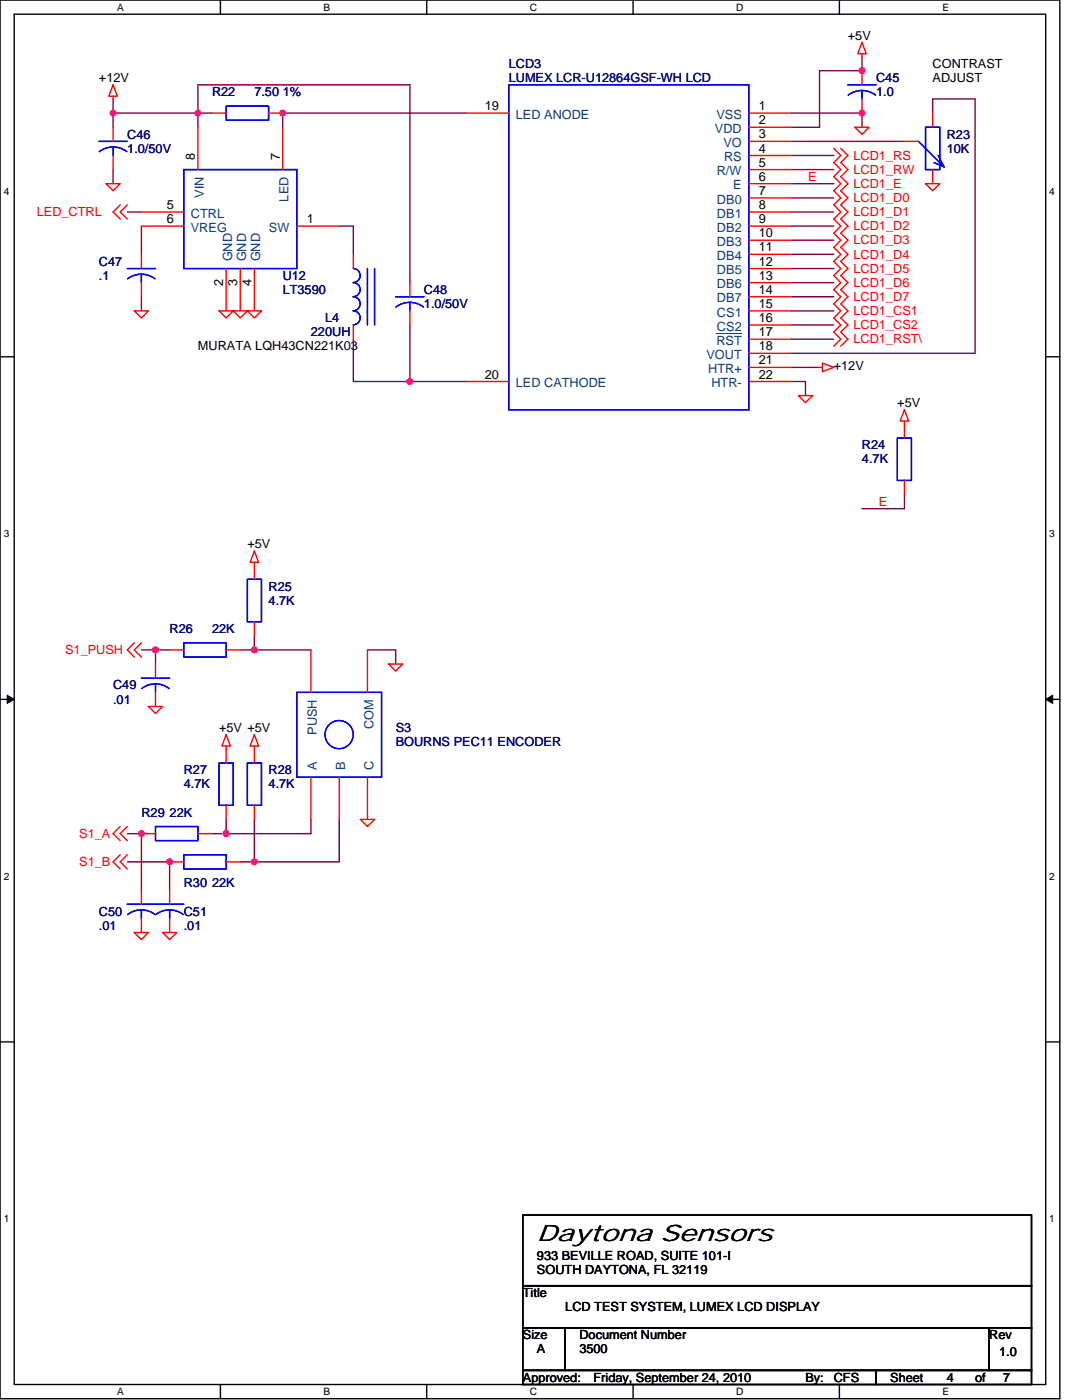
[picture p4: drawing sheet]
<svg xmlns="http://www.w3.org/2000/svg" width="216mm" height="279mm" viewBox="0 0 216 279" stroke-linecap="round" stroke-linejoin="round" font-family="sans-serif">
<path d="M0 0h211.5v279.1h-211.5zM2.8 2.8h205.9v273.5h-205.9z" fill="none" stroke="#000" stroke-width=".28"/>
<g fill="#fff">
<path d="M23.4 .3h1.4v2.3h-1.4z"/>
<path d="M23.4 276.6h1.4v2.3h-1.4z"/>
</g>
<path d="M44 0v2.8M44 276.3v2.8" fill="none" stroke="#000" stroke-width=".28"/>
<g fill="#fff">
<path d="M64.6 .3h1.3v2.3h-1.3z"/>
<path d="M64.6 276.6h1.3v2.3h-1.3z"/>
</g>
<path d="M85.2 0v2.8M85.2 276.3v2.8" fill="none" stroke="#000" stroke-width=".28"/>
<g fill="#fff">
<path d="M105.7 .3h1.5v2.3h-1.5z"/>
<path d="M105.7 276.6h1.5v2.3h-1.5z"/>
</g>
<path d="M126.3 0v2.8M126.3 276.3v2.8" fill="none" stroke="#000" stroke-width=".28"/>
<g fill="#fff">
<path d="M146.9 .3h1.5v2.3h-1.5z"/>
<path d="M146.9 276.6h1.5v2.3h-1.5z"/>
</g>
<path d="M167.5 0v2.8M167.5 276.3v2.8" fill="none" stroke="#000" stroke-width=".28"/>
<g fill="#fff">
<path d="M188.1 .3h1.3v2.3h-1.3z"/>
<path d="M188.1 276.6h1.3v2.3h-1.3z"/>
<path d="M.7 37h1.2v2.3h-1.2z"/>
<path d="M209.4 37h1.1v2.3h-1.1z"/>
<path d="M.7 105.4h1.2v2.3h-1.2z"/>
<path d="M209.4 105.4h1.1v2.3h-1.1z"/>
</g>
<path d="M0 71.2h2.8M208.7 71.2h2.8" fill="none" stroke="#000" stroke-width=".28"/>
<g fill="#fff">
<path d="M.7 173.8h1.2v2.2h-1.2z"/>
<path d="M209.4 173.8h1.1v2.2h-1.1z"/>
</g>
<path d="M0 139.6h2.8M208.7 139.6h2.8" fill="none" stroke="#000" stroke-width=".28"/>
<path d="M1.4 138.7l1.4 .9-1.4 .8zM208.7 139.6l1.4-.9v1.7z" fill="#000" stroke="#000" stroke-width=".2"/>
<g fill="#fff">
<path d="M.7 242.1h1.2v2.3h-1.2z"/>
<path d="M209.4 242.1h1.1v2.3h-1.1z"/>
</g>
<path d="M0 207.9h2.8M208.7 207.9h2.8M104.3 242.5h101.5v14.1h-101.5zM104.3 256.6h101.5v8.4h-101.5zM104.3 265h8.5v8.5h-8.5zM104.3 273.5h70.5v2.8h-70.5zM112.8 265h84.6v8.5h-84.6zM174.8 273.5h31v2.8h-31zM197.4 265h8.4v8.5h-8.4z" fill="none" stroke="#000" stroke-width=".28"/>
<g fill="none" stroke="#800040" stroke-width=".28">
<path d="M22.6 19.7v2.9M172 11.3v2.8h-8.5v11.3h-5.6M22.6 33.8v2.9M22.6 22.6v2.8M22.6 22.6h16.9M39.5 22.6v2.8M39.5 22.6v-5.7h42.3v39.5M39.5 22.6h2.8M93 22.6h-36.6v2.8M157.9 22.6h14.1v2.8M157.9 28.2h22.6M157.9 31h8.5"/>
<path d="M157.9 33.8h8.5M157.9 36.7h8.5M157.9 39.5h8.5M186.1 22.6v-2.9h8.5v50.8h-36.7M25.4 42.3h2.8M28.2 59.2v2.8M28.2 45.1v5.7M67.7 45.1h2.8v5.7M157.9 42.3h8.5M157.9 45.1h8.5M157.9 47.9h8.5M157.9 50.8h8.5"/>
<path d="M157.9 53.6h8.5M157.9 56.4h8.5M157.9 59.2h8.5M70.5 67.7v8.4h11.3M81.8 64.9v11.2M81.8 76.1h11.2M157.9 62h8.5M157.9 64.9h8.5M157.9 67.7h8.5M157.9 76.1h2.8v2.9M157.9 73.3h5.6M180.5 98.7v2.8h-8.5"/>
<path d="M28.2 129.7h2.8M31 129.7v2.8M31 129.7h2.8M47.9 129.7h2.9M50.8 126.9v2.8M50.8 129.7h11.2M73.3 129.7h5.7v2.8M25.4 172h8.4v5.6M25.4 166.4h2.8v11.2M42.3 166.4h2.8M45.1 163.5v2.9M47.9 172h2.9"/>
<path d="M50.8 163.5v8.5M62 163.5v2.9h-16.9M67.7 163.5v8.5h-16.9"/>
</g>
<g fill="#f0f" stroke="#f0f" stroke-width=".28">
<circle cx="33.8" cy="172" r=".56"/>
<circle cx="50.7" cy="129.7" r=".56"/>
<circle cx="39.5" cy="22.6" r=".55"/>
<circle cx="31" cy="129.7" r=".57"/>
<circle cx="22.6" cy="22.6" r=".55"/>
<circle cx="81.8" cy="76.1" r=".55"/>
<circle cx="56.4" cy="22.6" r=".55"/>
<circle cx="172" cy="14.1" r=".56"/>
<circle cx="172" cy="22.6" r=".56"/>
<circle cx="28.2" cy="166.3" r=".55"/>
<circle cx="45.1" cy="166.3" r=".56"/>
<circle cx="50.7" cy="172" r=".56"/>
</g>
<g fill="none" stroke="#f00" stroke-width=".28">
<path d="M22.6 16.9l.8 2.3h-1.7zM22.6 19.2v.5M172 8.5l.8 2.2h-1.6zM172 10.7v.6M172 14.1v2.8M172 19.7v2.9M21.2 36.7h2.8l-1.4 1.4zM22.6 25.4v2.8M22.6 31v2.8M39.5 25.4v8.4M42.3 22.6h2.8M53.6 22.6h2.8"/>
<path d="M56.4 25.4v8.4M93 22.6h8.5M149.4 22.6h8.5M149.4 25.4h8.5M149.4 28.2h8.5M149.4 31h8.5M149.4 33.8h8.5M149.4 36.7h8.5M149.4 39.5h8.5M166.4 29.6l1.4 1.4-1.4 1.4 1.4 1.4-1.4 1.5 1.4 1.4-1.4 1.4 1.4 1.4-1.4 1.4 1.4 1.4-1.4 1.4 1.4 1.4-1.4 1.4 1.4 1.4-1.4 1.5 1.4 1.4-1.4 1.4 1.4 1.4-1.4 1.4 1.4 1.4-1.4 1.4 1.4 1.4-1.4 1.4 1.4 1.4-1.4 1.5 1.4 1.4-1.4 1.4 1.4 1.4-1.4 1.4M167.8 29.6l1.4 1.4-1.4 1.4 1.4 1.4-1.4 1.5 1.4 1.4-1.4 1.4 1.4 1.4-1.4 1.4 1.4 1.4-1.4 1.4 1.4 1.4-1.4 1.4 1.4 1.4-1.4 1.5 1.4 1.4-1.4 1.4 1.4 1.4-1.4 1.4 1.4 1.4-1.4 1.4 1.4 1.4-1.4 1.4 1.4 1.4-1.4 1.5 1.4 1.4-1.4 1.4 1.4 1.4-1.4 1.4M170.6 25.4h2.8l-1.4 1.4z"/>
<path d="M180.5 28.2h2.8M184.7 36.7h2.8l-1.4 1.4zM186.1 33.8v2.9M186.1 22.6v2.8M24 40.9l-1.4 1.4 1.4 1.4M25.4 40.9l-1.4 1.4 1.4 1.4M28.2 42.3h8.5M28.2 45.1h8.5M28.2 50.8v2.8M28.2 56.4v2.8M45.1 53.6v8.4M47.9 53.6v8.4"/>
<path d="M50.8 53.6v8.4M59.2 45.1h8.5M70.5 50.8v2.8M81.8 56.4v2.8M149.4 42.3h8.5M149.4 45.1h8.5M149.4 47.9h8.5M149.4 50.8h8.5M149.4 53.6h8.5M149.4 56.4h8.5M149.4 59.2h8.5M26.8 62h2.8l-1.4 1.5z"/>
<path d="M43.7 62h2.8l-1.4 1.5zM46.5 62h2.9l-1.5 1.5zM49.4 62h2.8l-1.4 1.5zM70.5 64.9v2.8M81.8 62v2.9M93 76.1h8.5M149.4 62h8.5M149.4 64.9h8.5M149.4 67.7h8.5M149.4 70.5h8.5M149.4 73.3h8.5M149.4 76.1h8.5"/>
<path d="M159.3 79h2.8l-1.4 1.4zM163.5 73.3h.6M164.1 72.5l2.3 .8-2.3 .9zM180.5 81.8l.8 2.2h-1.7zM180.5 84v3.4M180.5 95.9v2.8M50.8 110l.8 2.2h-1.7zM50.8 112.2v3.4M26.8 128.3l-1.4 1.4 1.4 1.4M28.2 128.3l-1.4 1.4 1.4 1.4M31 132.5v2.8M31 138.2v2.8"/>
<path d="M33.8 129.7h2.9M45.1 129.7h2.8M50.8 124.1v2.8M62 129.7v8.5M73.3 129.7v8.5M77.6 132.5h2.8l-1.4 1.4zM29.6 141h2.8l-1.4 1.4zM45.1 146.6l.9 2.3h-1.7zM45.1 148.9v3.4M50.8 146.6l.8 2.3h-1.7zM50.8 148.9v3.4M62 155.1v8.4"/>
<path d="M67.7 155.1v8.4M73.3 155.1v8.4M24 170.6l-1.4 1.4 1.4 1.4M24 165l-1.4 1.4 1.4 1.4M25.4 170.6l-1.4 1.4 1.4 1.4M25.4 165l-1.4 1.4 1.4 1.4M28.2 166.4h2.8M28.2 177.6v2.9M33.8 172h2.9M33.8 177.6v2.9M39.5 166.4h2.8M45.1 172h2.8"/>
<path d="M45.1 160.7v2.8M50.8 160.7v2.8M71.9 163.5h2.8l-1.4 1.5zM26.8 186.1h2.8l-1.4 1.4zM28.2 183.3v2.8M32.4 186.1h2.9l-1.5 1.4zM33.8 183.3v2.8"/>
</g>
<g fill="none" stroke="#00f" stroke-width=".28">
<path d="M101.5 16.9h47.9v64.9h-47.9zM169.2 16.9h5.6M169.2 19a4.5 4.5 0 0 1 5.5 0M172 18.1v1.6M19.7 28.2h5.7M19.8 30.3l1.3-.7 1.4-.3 1.5 .3 1.3 .7M22.6 29.3v1.7M36.7 33.8h22.5v19.8h-22.5zM45.1 21.2h8.5v2.8h-8.5zM183.3 28.2l5.1 5.1M184.7 25.4h2.8v8.4h-2.8zM186.4 32.4l2 .9"/>
<path d="M187.2 31l1.2 2.3M25.4 53.6h5.6M25.5 55.6a4.5 4.5 0 0 1 5.4 0M28.2 54.7v1.7M70.5 53.6a1.4 1.4 0 0 1 1.4 1.4 1.42 1.42 0 0 1-1.4 1.4M70.5 56.4a1.4 1.4 0 0 1 1.4 1.4 1.42 1.42 0 0 1-1.4 1.4 1.43 1.43 0 0 1 1.4 1.4 1.44 1.44 0 0 1-1.4 1.4M73.3 53.6v11.3M74.7 53.6v11.3M79 59.2h5.6M70.5 62a1.4 1.4 0 0 1 1.4 1.5v-.1a1.44 1.44 0 0 1-1.4 1.4M79 61.3l1.3-.7 1.5-.3 1.4 .3 1.3 .7M81.8 60.3v1.7"/>
<path d="M179 87.4h2.9v8.5h-2.9zM49.4 115.6h2.8v8.5h-2.8zM28.2 135.3h5.6M28.3 137.4a4.5 4.5 0 0 1 5.4 0M31 136.5v1.7M36.7 128.3h8.4v2.8h-8.4zM59.2 138.2h16.9v16.9h-16.9zM43.7 152.3h2.8v8.4h-2.8zM49.4 152.3h2.8v8.4h-2.8zM31 165h8.5v2.8h-8.5zM36.7 170.6h8.4v2.8h-8.4zM25.4 180.5h11.3"/>
<path d="M25.5 182.5a4.5 4.5 0 0 1 5.4 0M28.2 181.6v1.7M31.1 182.5a4.5 4.5 0 0 1 5.5 0M33.8 181.6v1.7"/>
<circle cx="67.7" cy="146.6" r="2.81"/>
</g>
<path d="M142.9 66.6h5.1" fill="none" stroke="#004080" stroke-width=".2"/>
<text font-size="4.8" x="107.1" y="247.7">Daytona Sensors</text>
<g font-size="2.5">
<text x="169.2" y="7.9">+5V</text>
<text x="19.7" y="16.4">+12V</text>
<text x="186.1" y="13.5">CONTRAST</text>
<text x="186.1" y="16.4">ADJUST</text>
<text x="96.7" y="22">19</text>
<text x="151.4" y="22">1</text>
<text x="151.4" y="24.8">2</text>
<text x="151.4" y="27.6">3</text>
<text x="38.9" y="31.9" transform="rotate(-90 38.9 31.9)">8</text>
<text x="55.8" y="31.9" transform="rotate(-90 55.8 31.9)">7</text>
<text x="151.4" y="30.4">4</text>
<text x="151.4" y="33.3">5</text>
<text x="33.3" y="41.7">5</text>
<text x="151.4" y="36.1">6</text>
<text x="151.4" y="38.9">7</text>
<text x="151.4" y="41.7">8</text>
<text x="33.3" y="44.5">6</text>
<text x="61.2" y="44.5">1</text>
<text x="151.4" y="44.5">9</text>
<text x="151.4" y="47.3">10</text>
<text x="151.4" y="50.2">11</text>
<text x="151.4" y="53">12</text>
<text x="44.5" y="57" transform="rotate(-90 44.5 57)">2</text>
<text x="47.3" y="57" transform="rotate(-90 47.3 57)">3</text>
<text x="50.2" y="57" transform="rotate(-90 50.2 57)">4</text>
<text x="151.4" y="55.8">13</text>
<text x="151.4" y="58.6">14</text>
<text x="151.4" y="61.4">15</text>
<text x="151.4" y="64.3">16</text>
<text x="39.5" y="69.9">MURATA LQH43CN221K03</text>
<text x="151.4" y="69.9">18</text>
<text x="151.4" y="67.1">17</text>
<text x="96.7" y="75.5">20</text>
<text x="151.4" y="75.5">22</text>
<text x="151.4" y="72.7">21</text>
<text x="166.4" y="73.9">+12V</text>
<text x="179" y="81.2">+5V</text>
<text x="49.4" y="109.4">+5V</text>
<text x="43.7" y="146">+5V +5V</text>
<text x="107.1" y="251.5">933 BEVILLE ROAD, SUITE 101-I</text>
<text x="107.1" y="254.3">SOUTH DAYTONA, FL 32119</text>
<text x="104.3" y="258.8">Title</text>
<text x="112.8" y="261.6">LCD TEST SYSTEM, LUMEX LCD DISPLAY</text>
<text x="104.3" y="267.3">Size</text>
<text x="115.6" y="267.3">Document Number</text>
<text x="197.4" y="267.3">Rev</text>
<text x="104.3" y="275.7">Approved:</text>
<text x="107.1" y="270.1">A</text>
<text x="115.6" y="270.1">3500</text>
<text x="118.4" y="275.7">Friday, September 24, 2010</text>
<text x="160.7" y="275.7">By:</text>
<text x="166.4" y="275.7">CFS</text>
<text x="177.6" y="275.7">Sheet</text>
<text x="188.9" y="275.7">4</text>
<text x="194.6" y="275.7">of</text>
<text x="199.3" y="270.7">1.0</text>
<text x="200.2" y="275.7">7</text>
</g>
<g font-size="2.5" fill="#000080">
<text x="101.5" y="13.5">LCD3</text>
<text x="101.5" y="16.4">LUMEX LCR-U12864GSF-WH LCD</text>
<text x="174.8" y="16.4">C45</text>
<text x="42.3" y="19.2">R22</text>
<text x="50.8" y="19.2">7.50 1%</text>
<text x="174.8" y="19.2">1.0</text>
<text x="25.4" y="27.6">C46</text>
<text x="188.9" y="27.6">R23</text>
<text x="25.4" y="30.5">1.0/50V</text>
<text x="188.9" y="30.5">10K</text>
<text x="19.7" y="53">C47</text>
<text x="19.7" y="55.8">.1</text>
<text x="56.4" y="55.8">U12</text>
<text x="56.4" y="58.7">LT3590</text>
<text x="84.6" y="58.7">C48</text>
<text x="64.9" y="64.3">L4</text>
<text x="84.6" y="61.5">1.0/50V</text>
<text x="62" y="67.1">220UH</text>
<text x="172" y="89.7">R24</text>
<text x="172" y="92.5">4.7K</text>
<text x="53.6" y="117.9">R25</text>
<text x="53.6" y="120.7">4.7K</text>
<text x="33.8" y="126.3">R26</text>
<text x="42.3" y="126.3">22K</text>
<text x="22.6" y="137.6">C49</text>
<text x="22.6" y="140.4">.01</text>
<text x="79" y="146">S3</text>
<text x="79" y="148.9">BOURNS PEC11 ENCODER</text>
<text x="36.7" y="154.5">R27</text>
<text x="53.6" y="154.5">R28</text>
<text x="36.7" y="157.3">4.7K</text>
<text x="53.6" y="157.3">4.7K</text>
<text x="28.2" y="163">R29 22K</text>
<text x="36.7" y="177.1">R30 22K</text>
<text x="19.7" y="182.7">C50</text>
<text x="19.7" y="185.5">.01</text>
<text x="36.7" y="182.7">C51</text>
<text x="36.7" y="185.5">.01</text>
</g>
<g font-size="2.5" fill="#004080">
<text x="102.9" y="23.7">LED ANODE</text>
<text x="142.9" y="23.7">VSS</text>
<text x="142.6" y="26.5">VDD</text>
<text x="144.4" y="29.4">VO</text>
<text x="143" y="35">R/W</text>
<text x="144.5" y="32.2">RS</text>
<text x="40.7" y="39.5" transform="rotate(-90 40.7 39.5)">VIN</text>
<text x="57.6" y="40.2" transform="rotate(-90 57.6 40.2)">LED</text>
<text x="143.1" y="40.6">DB0</text>
<text x="146.3" y="37.8">E</text>
<text x="38.1" y="43.5">CTRL</text>
<text x="38.1" y="46.3">VREG</text>
<text x="53.7" y="46.3">SW</text>
<text x="143.1" y="43.5">DB1</text>
<text x="143.1" y="46.3">DB2</text>
<text x="46.3" y="52.2" transform="rotate(-90 46.3 52.2)">GND</text>
<text x="49.1" y="52.2" transform="rotate(-90 49.1 52.2)">GND</text>
<text x="51.9" y="52.2" transform="rotate(-90 51.9 52.2)">GND</text>
<text x="143.1" y="49.1">DB3</text>
<text x="143.1" y="51.9">DB4</text>
<text x="143.1" y="54.7">DB5</text>
<text x="143.1" y="57.6">DB6</text>
<text x="143.1" y="60.4">DB7</text>
<text x="143.1" y="63.2">CS1</text>
<text x="143.1" y="66">CS2</text>
<text x="141" y="71.6">VOUT</text>
<text x="142.9" y="68.8">RST</text>
<text x="102.9" y="77.3">LED CATHODE</text>
<text x="141.3" y="74.5">HTR+</text>
<text x="141.9" y="77.3">HTR-</text>
<text x="63.2" y="146.7" transform="rotate(-90 63.2 146.7)">PUSH</text>
<text x="74.5" y="145.5" transform="rotate(-90 74.5 145.5)">COM</text>
<text x="63.2" y="153.7" transform="rotate(-90 63.2 153.7)">A</text>
<text x="68.9" y="153.7" transform="rotate(-90 68.9 153.7)">B</text>
<text x="74.5" y="153.7" transform="rotate(-90 74.5 153.7)">C</text>
</g>
<g font-size="2.5" fill="#f00">
<text x="170.3" y="31.9">LCD1_RS</text>
<text x="170.3" y="34.7">LCD1_RW</text>
<text x="161.3" y="36.1">E</text>
<text x="170.3" y="37.5">LCD1_E</text>
<text x="170.3" y="40.3">LCD1_D0</text>
<text x="7.3" y="43.1">LED_CTRL</text>
<text x="170.3" y="43.1">LCD1_D1</text>
<text x="170.3" y="46">LCD1_D2</text>
<text x="170.3" y="48.8">LCD1_D3</text>
<text x="170.3" y="51.6">LCD1_D4</text>
<text x="170.3" y="54.4">LCD1_D5</text>
<text x="170.3" y="57.2">LCD1_D6</text>
<text x="170.3" y="60">LCD1_D7</text>
<text x="170.3" y="62.9">LCD1_CS1</text>
<text x="170.3" y="65.7">LCD1_CS2</text>
<text x="170.3" y="68.5">LCD1_RST\</text>
<text x="175.4" y="100.9">E</text>
<text x="13" y="130.5">S1_PUSH</text>
<text x="15.8" y="167.2">S1_A</text>
<text x="15.8" y="172.8">S1_B</text>
</g>
<g font-size="2">
<text x="23.4" y="2.1">A</text>
<text x="64.6" y="2.1">B</text>
<text x="105.7" y="2.1">C</text>
<text x="146.9" y="2.1">D</text>
<text x="188.1" y="2.1">E</text>
<text x=".7" y="38.8">4</text>
<text x="209.4" y="38.8">4</text>
<text x=".7" y="107.2">3</text>
<text x="209.4" y="107.2">3</text>
<text x=".7" y="175.6">2</text>
<text x="209.4" y="175.6">2</text>
<text x=".7" y="243.9">1</text>
<text x="209.4" y="243.9">1</text>
<text x="23.4" y="278.4">A</text>
<text x="64.6" y="278.4">B</text>
<text x="105.7" y="278.4">C</text>
<text x="146.9" y="278.4">D</text>
<text x="188.1" y="278.4">E</text>
</g>
</svg>
